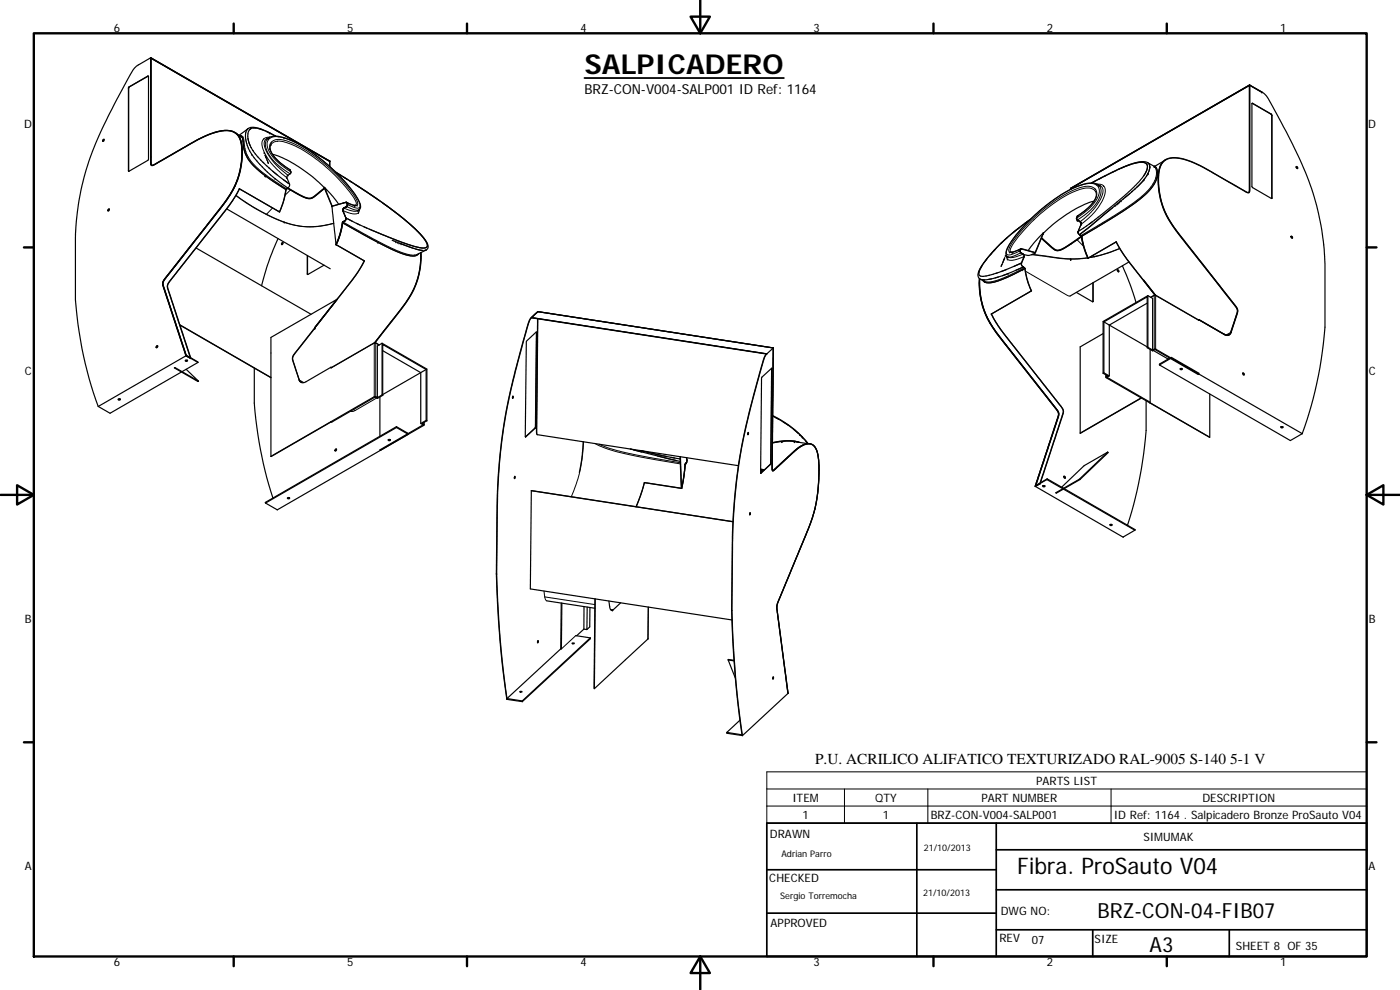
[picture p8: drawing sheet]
<svg xmlns="http://www.w3.org/2000/svg" width="420mm" height="297mm" viewBox="0 0 420 297" stroke-linecap="round" stroke-linejoin="round" font-family="sans-serif">
<g fill="none" stroke="#000" stroke-width=".36">
<path d="M45.3 17.3l-.1 31.5a.66 .66 0 0 0 .3 .9 .66 .66 0 0 0 .9-.3l12-6.9a20.7 20.7 0 0 1 10.4-3.2 4.6 4.6 0 0 1 3.7 5.1 25.6 25.6 0 0 1-6.9 18.7l-14.9 18.9a5.2 5.2 0 0 0-1.9 3.5l7 21.3M45.3 17.3v31.7a.59 .59 0 0 0 .4 .6 .59 .59 0 0 0 .7-.2l12-7a21.7 21.7 0 0 1 10-3.3 4.4 4.4 0 0 1 4.2 4.8 23.6 23.6 0 0 1-2.1 11.9M45.3 17.3l53.7 31M38.7 26.1l5.8-3.2v25l-5.9 3.5zM44.5 22.8l-5.7 3.3-.2 .4v24.9M70.4 39.7a5.3 5.3 0 0 1 2.3 5.1 25.9 25.9 0 0 1-6.9 18.3l-15 19a6.2 6.2 0 0 0-1.9 3.2l7 21.3 3.5 2.2M74.5 38.6l-2.8 2M74.5 38.6a4.8 4.8 0 0 0-.4 4.7l.9 2a24.6 24.6 0 0 0 4.5 5.6M74.5 38.6l.3-.2a6.2 6.2 0 0 1 4.8 .8l3.2 1.7M75.4 38.6l-.5 .3M76 38.4h.7M77.7 38.6l2.4 .9"/>
<path d="M78.8 39a4 4 0 0 0-3.7-.3l-.6 1.1v2.3M80 39.5l2.7 1.4M375 25.5v31.4l-.3 .9M375 25.5v31.5a.59 .59 0 0 1-.3 .7 .59 .59 0 0 1-.7-.1l-13-7.5-3.6-1.7-2.6-.8a5.6 5.6 0 0 0-6.1 1.4 10.2 10.2 0 0 0-1 6.6 26.2 26.2 0 0 0 6.7 15.4l16.9 21.6 .1 1-2 6.1M375 25.5l.1 31.5a.66 .66 0 0 1-.3 .8 .66 .66 0 0 1-.9-.2l-12.3-7.1a21.3 21.3 0 0 0-9.7-3.1 4.6 4.6 0 0 0-4.1 5.2 25.8 25.8 0 0 0 7 18.8l14.7 18.8a4.8 4.8 0 0 1 1.9 3.6l-1.1 3.5a6.6 6.6 0 0 1-1.5 3.3l-1.3-.1-7.7-4.5M375 25.5l3.9 2.2 .9 .8a176.9 176.9 0 0 1 13.8 28 81.3 81.3 0 0 1 4 28.3v4.5a90.6 90.6 0 0 1-1.1 18.7 114.1 114.1 0 0 1-5.7 22.1M375 25.5l3.7 2.2-3.7-2.1M375 25.5l-53.7 31M375 25.5h.1M375 25.6l-53.7 31M375 25.5v.1M375.7 31l5.8 3.2 .2 .4v25l-6-3.6z"/>
<path d="M375.7 31l5.9 3.5v25.1M30.9 41.9l.1-.1a.25 .25 0 0 1 .3 .2 .25 .25 0 0 1-.2 .3 .25 .25 0 0 1-.3-.2zM31.3 41.8l-.4 .6M70.5 55.8a22.8 22.8 0 0 0 1.6-14 4.3 4.3 0 0 0-5.3-2.6 39.7 39.7 0 0 0-12.9 5.8l-6.2 3.5a3.4 3.4 0 0 1-2.3 1l-.1-.5v-31.7l-4.4 2.6-1.4 1.8a159.5 159.5 0 0 0-13.7 29.4 78.8 78.8 0 0 0-3.2 22.1v16.8a115.2 115.2 0 0 0 6.9 32l3.5 2 26.4-15.2M70.5 55.8l-1.5 2.7-2.2 3.2-16 20.3a5 5 0 0 0-1.9 3.6l7 21.1 3.5 2.1M70.5 55.8l-1.5 2.7-2.2 3.2-16.2 20.6a4.5 4.5 0 0 0-1.7 3.2l7 21.2M71.2 40.2l1.2 .7M71.9 56.7l12 6.9 1.4-3.9 .6-2.8M71.9 56.7l12 6.9M71.9 56.7l-3.1 5-16.6 21.2a5 5 0 0 0-1.9 3.4l7 21.2M71.9 56.7l-1.6 2.6-2.4 3.4-15.7 20.1a4.9 4.9 0 0 0-1.9 3.7l6.8 20.8M72.4 40.9l-.4-.2a1.82 1.82 0 0 1 1 2l.5 2.9a12.8 12.8 0 0 0 5.2 6.4l7.2 4.9"/>
<path d="M74.4 41.6l.9 2.6M74.7 42.6l.4 1.1M75.3 44.2l.6 1M75.4 44.3h.1M75.9 45.1v.1M75.9 45.2l1.3 1.7 1.9 2M78.9 48.7l1.1 1.1M79.3 45.9l.1 .2M79.5 50.9l2.7 2.4 4.2 3.1-.5 .5M79.6 46.6l.2 .5M79.8 47.1l.2 .5zM80 49.7l1 .9"/>
<path d="M80.1 47.8v.1M80.1 41.6a7.2 7.2 0 0 1 7 .4 49.7 49.7 0 0 1 20.6 18.3l.5 1.2a1.34 1.34 0 0 1-.8 1.7M80.1 48l.1 .2M80.3 48.4l.2 .6M80.6 50.3l6.3 4.9M81.3 43.4a3.4 3.4 0 0 0 1.2 3.8l1.2 1.3 3.4 2.5 .2 .9-1 .7-.2 .5 .8 2.1M81.8 46.3a38.8 38.8 0 0 1 15.5 10M81.8 51.4l1.4 1.1M83.4 41h.3M85 53.9l1.6 1.2M85.8 56.8a22.2 22.2 0 0 1-1.9 6.8M86.3 56.5l3.5 2a4.2 4.2 0 0 0 4.1 .9l3.5-2.9"/>
<path d="M86.9 55.2l-.1 .7-.5 .6 3.7 2.1a3.6 3.6 0 0 0 4.5 .3l2.9-2.4M97.3 56.3l2.3 5.6M97.3 56.4l-1.4 1.1a4.6 4.6 0 0 1-3.3 2l-2.5-1-3.7-2.1M97.4 56.2l-.1 .1M98.9 48.3h.1M98.9 48.3l.1 1.7M99 48.4l-53.7-31v31l.2 1.2M100.7 51.6a137.2 137.2 0 0 1 25.1 18.3l1.5 1.7 1 1.7a1.3 1.3 0 0 1-.4 1.7M100.9 51.7l1.3 .9M102.2 52.6l7.7 4.9 6.8 4.8a47.2 47.2 0 0 1 11.2 10.2l.1 .3a1.02 1.02 0 0 1 .1 1.4 1.02 1.02 0 0 1-1.3 .2l-2.6-.5-2.9-1-10.5-4.2M103.2 53.2l1.1 .7M105 54.3l.5 .4"/>
<path d="M106.8 55.5l7.2 4.8M321.3 56.5v.3M321.3 56.6h.1M321.3 56.6v.2M326.6 55.1h.1M328.6 54.4l-1 .5M328.8 57.4a3.5 3.5 0 0 1-1.3 4l-2.2 2-1.9 1.4M330.1 55.7a7 7 0 0 0-6.6 .2 49.5 49.5 0 0 0-21.3 18.7l-.3 .9a1.31 1.31 0 0 0 .6 1.6M330.6 53.3l-.9 .5M331.9 52.6l-.6 .4M333.2 52l-5.2 2.7M334.3 51.5l-.6 .3"/>
<path d="M335.1 51.1l-.4 .2M336 50.7l-2.8 1.3M336.5 50.4a11.7 11.7 0 0 1 6.7-1.7 1.57 1.57 0 0 1 .8 2.7l-.8 1.4-1.4 1.8-4.6 4.3-9 7.4-4.7 3.2M337.3 59.6l-.3 .2M339.1 58l-1.5 1.3M339.5 49.3l-3.8 1.5M339.9 57.3l-.3 .3M339.9 49.2l1-.3a2.75 2.75 0 0 1 3.3 .5 3.8 3.8 0 0 1-1 3.3M340.7 56.6l-.3 .3M341.1 56.3l-17.1 14.1M343.2 54.1l-2.1 2.2M343.5 53.7l-2.5 2.6"/>
<path d="M344.2 52.6l-.2 .4M344.4 48.8a8.4 8.4 0 0 0-6.3 .9l-10.5 5.2M344.4 48.8l.3 .3M344.4 48.8l2 1.1M344.6 51.8l-.1 .4M344.7 49l.3 1.2M344.9 51.2l-.1 .3M344.9 49.4l.1 .2M345 50.7l-.1 .2M345 49.8v.1M345 50.1a6.4 6.4 0 0 1-1.6 3.7M345 50.3v.2"/>
<path d="M346.4 49.9a2.83 2.83 0 0 1 .9 2.9l-.2 .8a10.2 10.2 0 0 1-3 4.4l-2.7 2.3-4.2 2.9-12.6 7.7M346.4 49.9h.1M349.1 48.4l-2.5 1.5M349.9 47.9a5.5 5.5 0 0 0-2.3 5.1 25.2 25.2 0 0 0 6.3 17.5l17.4 22.2v1l-2 6.1M389 50l.3 .2v.4M389.1 50l.3 .2 .1 .3a.36 .36 0 0 1-.5-.1 .36 .36 0 0 1 .1-.4zM32.4 62.9l.4-.1a.29 .29 0 0 1 0 .4 .29 .29 0 0 1-.4-.1zM32.8 62.7l-.3 .3v.3M58.8 74.4l34.6 19.9M68 62.7l31.1 17.9M83.4 71.6l-2.4 6-2.5 8.1M84.6 72.9l.2-.1a.29 .29 0 0 1 .1 .4 .29 .29 0 0 1-.4 0z"/>
<path d="M84.9 72.8l-.3 .2v.4M92.2 76.6l.1 5.8 4.9-2.8M92.3 76.7v5.7M99.6 62h.1M99.6 61.9v.1M99.7 61.8v.1M99.7 61.8l-.1 .1M100.8 73.4h.1M100.9 73.4l8.5 4.9-1.9 3.3-1.6 2.1-11.4 14.6M100.9 73.4l8.4 4.9M100.9 73.4h.1M101.6 61.3l-1.7-2.3-2.5-2.8 2.3 5.6"/>
<path d="M102.8 66.8l-.8 3.6-1.1 3M102.8 66.8l-.6 2.8-1.3 3.8M102.9 63v.1M102.9 66.8l10.3 5.8 5.7 2.8a9.7 9.7 0 0 0 5.8 1.3l1-.6M102.9 63.2l.9 2.2M102.9 66.8l-.8 3.6-1.2 3M102.9 62.8v.1M102.9 66.6l-.1 .2M103 62.7l-.1 .1M103.4 66.3l-.5 .3M103.4 66.3l-.6 .4a22.1 22.1 0 0 1-2 6.7M103.4 66.3l.4-.4v-.5l6 2.9 10.4 4.2"/>
<path d="M103.5 66.4l-.6 .4M103.5 66.3v.1M103.8 65.4v.4l-.4 .5M103.9 60.7l.1 .1M103.9 60.7l-4.3 1.2 1.3 11.5M103.9 60.7l-4.3 1.2M104 60.7l2.6 .9M104 62l-1 .6-.1 .6M104 60.8l.3 .5M104 60.8l.2 .6M104.1 60.8l.3 .6-.1 .4-1.3 1.1M104.2 61.4l-.1 .4-1.2 1"/>
<path d="M104.3 61.3l-.1 .1M104.3 61.3l-.3 .7M104.4 65.7l1.4 .7M106.2 61.6h.1M107 67l1 .5M109.3 68.1l.8 .4M109.3 78.3l-1.8 3.2-1.6 2.2-11.5 14.6 6.7-8.5-19.8 11.4v35.7M109.3 78.3h.1M114.8 60.9a54.7 54.7 0 0 1 13 11.5l.2 .4a1.01 1.01 0 0 1 .1 1.3 1.01 1.01 0 0 1-1.3 .3l-2.5-.5-3.9-1.3M117.7 72.1a45.6 45.6 0 0 0 9.3 3.1M120.1 73l4 1.5M124.7 74.7l2.1 .5"/>
<path d="M126.3 75.8a24.8 24.8 0 0 1-6.3 17.4l-7.5 9.6M126.4 75.7a24.7 24.7 0 0 1-6.2 17.5l-7.6 9.6M127.5 75.1l-.3 .1M127.8 75h.1M127.8 75l-.3 .1M127.9 75l-2.7 1.3M294.7 79.7l-.5 1M298.7 74.8l-3.4 4-1.5 2.9M300.8 79.2l-.4 .7M300.8 72.7l-2.6 2.7M300.9 78.8v.2M301 78.6v.1"/>
<path d="M301.3 77.9l-.2 .5zM301.5 77.4l-.2 .5M301.8 76.7l-.1 .2M305.8 68.4l-1.8 1.4M306.1 75.2v.1M306.1 75.2l.1 .5 .8 .5 .3 .6-.8 2.2M306.1 75.3l.2 .4 .8 .5 .3 .6-.8 2.2M306.2 79.1l-1.9 .8M306.3 74.7l-.2 .5M306.3 74.7h.1M306.3 74.7l4.5 1.1M306.4 74.7l-.3 .6"/>
<path d="M306.4 74.7l4.4 1.2-1.9 .7-1.7-.2M306.4 74.6l-2.2 .9-.7 .1M306.5 79h.1M306.6 79v.4l.5 .7M308 66.7l1-.7-5.2 4-3.5 3.1M309.2 65.8a52.3 52.3 0 0 0-15.2 15.1l-.2 .3a1.71 1.71 0 0 0-.1 2.1 1.71 1.71 0 0 0 1.9 .7l1.6-.3a42 42 0 0 0 9.9-3.6M310.7 75.7l.1 .1M310.8 75.8v.1M312.5 71.5l2.8 2.5a2.88 2.88 0 0 0 4.5 .2l4.8-3.2-4.1 2.8a4.3 4.3 0 0 1-3.8 1.3l-4.2-3.6M313.1 69.9l-2.5 5.8M313.1 69.9v.1M313.1 69.9l-2.7 2.9-1.8 2.4"/>
<path d="M313.1 70l-2.3 5.8M321.3 73.2v.1M321.3 73.1v.1M323.1 65.5v.1M323.4 64.8l-.2 1 1.3 1.1M323.4 64.8l-.3 .9 1 .8M323.5 69.5l.1 .5 .3 .4M323.9 70.4l.5 .3M324 70.4l.5 .3a.95 .95 0 0 1-.9 .8l-3 2.1a4.4 4.4 0 0 1-3.9 1.3l-4.1-3.6M324.1 66.5h.1M324.2 66.5l.3 .7-1 2.3M324.4 70.7h.1"/>
<path d="M324.5 70.7l.1 .2M324.5 67.1v.1M324.6 70.9l.5 2.8M324.6 70.9l.6 3.3 1.3 3.3M324.6 70.9l.6 3 1.4 3.5M326.5 77.5l8.5-4.9 1.4 2.6 1.8 2.6 8.4 10.7M326.6 77.5h-.1M326.6 77.4l-.1 .1M326.6 77.4v.1M327.9 66.5l-1 .7M328.3 60.4a39.1 39.1 0 0 0-15.2 9.6M329 76.8v.1"/>
<path d="M333.9 62.3l-9.9 8.1M334.8 61.6l-.4 .3M335 72.6l-8.4 4.8M335 72.6l3.2 5.1 8.6 10.8M335 72.6h.1M335.6 60.9l-.4 .3M336.5 60.2l-.5 .4M336.9 79.8l2.4 6 1.6 5M338.8 78.6l-17.6 10.2M387.4 70.9h.2a.29 .29 0 0 1 .3 .2 .29 .29 0 0 1-.2 .3zM387.5 70.9l.3 .3v.3M54 97.5l27.3 15.8-27.3-15.7"/>
<path d="M94.6 98.3l-4.7 5.9a7.1 7.1 0 0 0-2.1 3.6l2 6.2M94.6 98.3l-6.7 8.7v1.2l1.9 5.9M101.1 89.9l-6.5 8.4M159.6 95.4l70.4 10.8M160.9 99.6l.1 .2M161 99.8l-.3 28.2-.1 .4-2.9 2.7M161.3 95.6l-.3 32.5v1.9l.2 .4M161.4 93.5l70.6 10.9M161.4 93.5l-2 1.8-.5 .8-2.2 7.3a175.7 175.7 0 0 0-7.6 53.6l-.1 15.2M161.4 93.5l70.7 10.9M161.4 93.5h.1M161.4 93.5l-1.9 1.8 70.6 10.9-.8 1.1-1.8 6.2a172.1 172.1 0 0 0-7.7 50.5l-.2 19.1"/>
<path d="M161.4 93.5l-2 1.9-.5 .8-2.1 7.3a176.3 176.3 0 0 0-7.6 53.5l-.1 15.2M294.1 80.9l-.1 .3a1.14 1.14 0 0 0 0 1.5 1.14 1.14 0 0 0 1.5 .2l.5-.1M294.3 83.8l1.2 .6M294.7 83.9l.9 .1M296.1 95l1 2 2.2 3.3 16.5 20.9a5.3 5.3 0 0 1 1.9 3.4l-7 21.3 3.5-2M296.1 95l1 2.1 2.1 3 16.6 21.2a4.9 4.9 0 0 1 1.8 3.4l-6.9 21.2M296.1 95a23.6 23.6 0 0 1-2.2-11.4 26.9 26.9 0 0 0 7.4 19.1l14.7 18.7a5.5 5.5 0 0 1 1.7 3l-6.9 21.3 3.5-2M296.9 82.6l-1 .2M297.5 94.2l2.7 4.6 17 21.7a5 5 0 0 1 1.9 3.3l-7 21.3M297.5 94.2h.1M297.5 94.2l2.1 3.6 1.4 1.9 16.3 20.8a4.4 4.4 0 0 1 1.8 3.6l-6.8 20.7M297.6 83.7l-1 .1"/>
<path d="M298.1 82.3l-1.4 .4M299.3 81.9l-1.3 .4M299.6 83.1l-1 .3M302.1 80.8l-1.7 .7M302.5 82.1l-1.7 .6M307.1 80.1l.5 .4a24.8 24.8 0 0 0 2 6.8M307.1 80.1l-.5-.5-.1-.7-7.6 3.1M307.6 80.6l-5.9 2.8a9.4 9.4 0 0 1-6 1.3l-.8-.6M307.6 80.6l-.5-.5-2.2 1M307.6 80.6l.6 3.2 1.3 3.5-12 6.9M309.5 87.3h.1M309.6 87.3l-12.1 6.9"/>
<path d="M328 84.9v5.7M328.1 84.8l-.1 5.8-5-2.9M331.3 96.6l13 7.5M335.4 81l.3 .3v.3M335.4 80.9l.4 .5a.32 .32 0 0 1-.4 0 .32 .32 0 0 1 0-.5zM344.3 91l-11.4 6.5v15.3l-.7 .4 13 7.5M344.5 88.7l-13.4 7.8v15.5M344.5 88.7v15.5M344.5 88.7l1.4 .8v15.5M346.8 88.5l12.9 7.5M346.8 88.5l-1.5 .7M359.7 96l.1 .2"/>
<path d="M359.8 95.9l7.6 4.4M359.8 96h.1M359.8 95.9v.1M359.8 95.9l-.1 .1M369.4 99.7l-1.4 .8M369.4 99.7a1.23 1.23 0 0 1-1.9 .6h-.1M369.4 99.7a1.25 1.25 0 0 1-2 .6M35.5 119.7h.6M47 103.8l.2-.1a.3 .3 0 0 1 .1 .4 .3 .3 0 0 1-.4 .1zM47 103.9l.3 .2M47.3 103.8l-.3 .1v.4M52.3 110.4l.2-.1 7.1 4.1-.2 .1z"/>
<path d="M55.7 108.1h.5M55.8 106.8l1.5 .7M55.9 110.8l3.7 3.6M55.9 106.7l1.4 .8M55.9 106.7l-26.4 15.3M55.9 106.7l-.1 .1M76.3 110.4a84.5 84.5 0 0 0 .8 17.6 114.9 114.9 0 0 0 4.8 21.4M89.8 114.1l1.4 .7M99.3 110.2l-7.5 4.4a1.25 1.25 0 0 1-2-.6M99.5 110.3h-.2M113.8 103.5l-1.3-.7-13.2 7.6M114 119.1v11.8"/>
<path d="M114.7 103v15.5M114.7 118.5l.2 .1M114.7 103l13.4 7.7v15.6M114.7 103l-1.4 .8v15.5l-1-.3-31 17.9M114.7 118.5l-1.4 .8M114.9 118.6l-1.6 .9-.8-.4-31.2 17.8M114.9 105.2l11.4 6.6v15.3l.7 .4-13 7.5 .2 .1M114.9 118.6v-15.2l13 7.5v15.2l.2 .2M127.9 110.9l-13 7.5M153.9 118.9l-.1 .6M153.9 118.9v.6zM158.1 102.3l2.9-2.7-.2 28.6-3.1 2.9z"/>
<path d="M231.5 110.5l-.3 28.8M231.6 110.5l-3.1 3-.1 28.5M231.6 110.5l-.2 28.4-.1 .4-3 2.7M232 104.4h.1M232 104.4l-.3 36.1a.58 .58 0 0 0 .3 .8l6.5-5.9a6.3 6.3 0 0 1 4.9-2.1 4.9 4.9 0 0 1 2.2 4.5 48 48 0 0 1-5.1 25.7l-6.5 15.9a7.5 7.5 0 0 0-.5 6l3 22.7M232.1 104.4l-.4 33.1 .2 3.7 .3-.1 6.3-5.8a6.2 6.2 0 0 1 4.9-2.1 5.1 5.1 0 0 1 2.3 4.6 52.4 52.4 0 0 1-1.1 14.9M232.1 104.4h-.1M331.1 100.1l-6.9 4v25.9M331.1 112l1.4 .8-.5 .3v.2l31 17.9 .1-13M331.3 111.9l-.2 .1M331.3 111.9l1.6 .9M331.9 112.5v.7"/>
<path d="M342.5 119.4l-18.3 10.6M342.6 119.4l-18.4 10.6M344.3 104.3l1.6 1 .7-.4 13 7.5 .2-.2M344.5 104.2l-.2 .1v-15.2l-13 7.5v15.3M344.5 104.2l1.4 .8M345.2 104.8v15.9l-.2 .1 18.1 10.4M345.9 105l.9-.2 44 25.3M346.1 105.2l4.5 2.5M348 109.5l39.3 22.7 3.5-2.1M348 109.5l3.5-2.1v-.2l8.3 4.8M351.1 107.4l-3.1 1.8v.3M354.2 110.7a.32 .32 0 0 1 .4-.2 .32 .32 0 0 1 .2 .4h-.5z"/>
<path d="M354.2 110.6h.6M373 111.9l.2 .2 .1 .4M100.7 134.8h.3a.31 .31 0 0 1-.1 .4 .31 .31 0 0 1-.4-.1zM101 134.7l-.3 .2-.1 .4M116.5 132l.1-.1a.29 .29 0 0 1 .4-.1 .29 .29 0 0 1 .1 .4h-.5zM116.6 131.9h.5M119 128.3l-39.3 22.6M119 128.3l3.5 2M119 128l-39.4 22.7 .1 .2M119 128v.3M119 128l3.3 1.9M127.3 126.7v.8"/>
<path d="M127.9 126.1l-1.6 1M128.1 126.3l-1.4 .8 .5 .3v.2l-44 25.4-3.5-2.1M161.3 130.4l60.3 9.3M175 132.6a47.3 47.3 0 0 1-1.1 9.2M189.5 134.8l-.3-.1 3.4 .9M190.1 135l14.1 3.5M197.3 136.8l5.7 1.4M198.3 136.6l-5.9-1.4 11.7 2.5h-.2M199.1 136.8l.9 .1M201.3 137.2l1.2 .2M204.1 137l.4 9.4M204.2 137.1l.4 9.5"/>
<path d="M206 138.8l-.4 .5-.3 3.1-.7 4.1M206 138.8l.2-.6-.1-.9 .1 .9-.6 1.1-.3 3.3-.7 3.9M206 138.8l-.4 .5-1.1 7.2M224.5 129.8l.2 .2-.2 .4zM224.5 129.8l-.1 .6M231.9 124.8l3.9 2.3M231.9 124.7a30.6 30.6 0 0 1 10.6 8.4M232.7 125.2l1.1 .6M235.2 126.7l2.7 1.9 2.9 2.6M238.1 128.8l1.5 1.2M238.4 132.4l1.3 .3M238.4 132.5l3.9 .6"/>
<path d="M239.8 132.7l-1.9-.4h-2l-4.1 .6M240.7 131.1l1.7 2-.6-.8M243.1 133.1a8 8 0 0 0-5.8 3.2l-5.4 4.9M332.4 135.7l-8.5 8.1M332.4 135.7l-7 4-6.8 6.5M332.4 135.7l.2 .1-8.5 8.1M344 120.2a86.1 86.1 0 0 1-1.1 18.2 116.4 116.4 0 0 1-4.5 19.2M384.5 128.1h.5M384.5 128h.5a.27 .27 0 0 1-.3 .4 .27 .27 0 0 1-.2-.4zM86.3 149.4a.29 .29 0 0 1 .4-.2 .29 .29 0 0 1 .2 .4h-.6zM86.3 149.4h.6M154.5 142.9l-.1 .7"/>
<path d="M154.5 142.9l-.1 .7zM159.5 147.2l60.5 9.3M159.5 147.2l-.3 29.5 60.5 9.3M159.5 147.2h.1M193.4 144.8l11.1 1.7M193.4 144.8l-1.1 3.7-1.4 3.5M193.4 144.8h.1M204.5 146.5l.1 .1M204.5 146.5h.1M204.5 146.5l-11.1-1.7-2.4 7.2M225 153.9l.2 .1-.2 .5zM225.1 153.8l-.1 .7"/>
<path d="M228.3 140.8l1.1 .1M228.4 140.8l.1 .3h.7h-.3M228.5 141.1l-.1 .8M244.6 152.7l-1.7 5.2-9 21.7a7.6 7.6 0 0 0-.4 5.7l3 22.7M244.6 152.7l-2.1 6.3-8.6 20.6a7.2 7.2 0 0 0-.4 5.6l3 22.8M244.6 152.7a45 45 0 0 0 .6-17.2 2.77 2.77 0 0 0-1.8-2.3 2.77 2.77 0 0 0-2.8 .6l-2.1 1.5-6.3 5.8-.3 .1 .2-36.8-2.2 2-.4 .7-2.2 7.6a173.4 173.4 0 0 0-7.5 49.3l-.1 19.1M310.8 146l26.2 15.2 3.6-2.1M312.1 145.1l-1.4 .8M312.1 145.1v.1M312.1 145.2l-1.4 .7M312.1 145.2h.1M313 145.8h.6"/>
<path d="M313 145.7a.29 .29 0 0 1 .4-.1 .29 .29 0 0 1 .1 .4 .29 .29 0 0 1-.4 .1 .29 .29 0 0 1-.1-.4zM314.2 143.9l26.4 15.2M314.3 143.7l4.8 2.8M314.3 143.7l-.1 .2M319.3 142.9h.1a.31 .31 0 0 1 .3 .2 .31 .31 0 0 1-.2 .4zM319.3 142.9l.3 .2v.4M319.4 146.6l21.3 12.3-.1 .2M323.9 143.8l-7 4 .1 .2 7.1-4.1M323.9 143.8l.2 .1M333.1 157.4a.31 .31 0 0 1 .4-.1 .31 .31 0 0 1 .2 .3h-.5zM333.2 157.4h.5M149 172.2h.1"/>
<path d="M149 172.2l1 19.6 .8 7.9 1.4 10.1M149.1 172.2l1 19.5 2.1 17.9M178.6 179.7l-.2 26.9M178.6 179.7l-.2 26.9 16.1-14.9M161.4 192.2v.6M161.4 192.2v.7zM164.1 180.3l14.4 2.2M168.4 180.9l-.1 13.8-16.1 14.9M168.6 181l-.1 13.7M171.7 193h.7l-.5 .2zM172.8 190.7l4.4 .7M175.2 188.8l-2.2 2"/>
<path d="M175.3 182l-.1 6.8M176.2 182.1l-.1 6.8-.9-.1M177 182.3v5.8l-.9 .8M177.2 191.4l-20.5 18.9M177.2 191.4v.3l-20.5 18.8M182.7 180.3l.3 2.1 .5 .8 .5-.2 2.3-2.1M194.5 191.7h.1M194.6 182.2l-.1 9.5M218.5 198l1.8 .3M218.5 198l2.2 5.5M218.5 198l.1-.1 1.7 .2M219.6 183.1h.1"/>
<path d="M219.6 183.1l1 19.4 2.1 18.2M219.7 183.1l1 19.6 .8 7.9 1.3 10.1M152.2 209.6v.2M152.2 209.6l4.5 .7M152.2 209.8l4.5 .7M156 207.5l.7 .1zM156.7 210.3v.2M218.1 219.8l.1 .2 4.5 .7M218.1 219.8l4.6 .7M222.1 216.1l-4 3.7M232 203.1v.6M232 203.1v.7z"/>
<path d="M236.4 208.1h.1M236.5 208v.1M236.5 208l-13.7 12.7M222.7 220.7h.1"/>
<circle cx="35.7" cy="119.8" r=".29"/>
<circle cx="55.9" cy="108.2" r=".3"/>
<circle cx="373.1" cy="112.3" r=".31"/>
</g>
<g fill="none" stroke="#000" stroke-width=".3">
<path d="M45.3 17.4h.1M45.3 17.5l53.6 30.9M38.5 26.4l.1 .1M38.8 26.1h.1M44.3 22.8l.1 .1M75.2 38.6l-.1 .1M75.4 38.6h-.2M76.5 38.4h.2M77.6 38.6h.1M80.1 39.5l.9 .5M81 40h.2M81 40h.1"/>
<path d="M375 25.7l-53.6 30.9v.2M376 31h-.1M381.5 34.2v.1M381.7 34.6h.1M38.5 51.3h.1M70.5 55.8v.1M70.8 58.7l3.2 2.2 5.9 3.5M70.9 58.6l4.7 3.2 4.4 2.5M72 40.7a1.43 1.43 0 0 1 1.2 1.8l.2 1.7a14.1 14.1 0 0 0 6.6 8.4l6 4.1M72.3 40.8h-.2M72.4 40.9l.3 .5 .7 4.2a11.3 11.3 0 0 0 4.2 5.6l4.1 3.1 4.2 2.6M72.9 41h.1"/>
<path d="M75.6 46.3h.1M79.2 41.7h.1M80.1 41.6a2.15 2.15 0 0 0-.5 3 19.7 19.7 0 0 0 6.8 8M80.5 41.4h.1M80.9 41.2a3 3 0 0 0-.6 4.4l.8 1.4a20.3 20.3 0 0 0 5.9 5.2M80.9 41.2a2.07 2.07 0 0 0-2.1 .8 2.07 2.07 0 0 0 0 2.3 19.7 19.7 0 0 0 7.3 9M81 44.9h.1M81.3 43.4a4.2 4.2 0 0 1 5-.5 45 45 0 0 1 16.8 12.5 15.3 15.3 0 0 1 3.8 5.6l-.3 .6M81.4 42.7h.1M82.5 53.6h.1M82.6 40.8l.1 .1M85.2 41.4h.1"/>
<path d="M86.4 52.6h.1M87.1 51a14.7 14.7 0 0 1-5.5-4.9l-.6-1.3a2.32 2.32 0 0 1 2.9-3 23.8 23.8 0 0 1 11.3 5.7 40.1 40.1 0 0 1 12 12.9l.1 .2a.75 .75 0 0 1-.5 1.1l-1.1-.2-1.7-.7M87.1 56.9l-1.5 1.7M87.3 51.6a17.7 17.7 0 0 1-6-5.3l-1-2.1a2.42 2.42 0 0 1 .5-2.5 2.42 2.42 0 0 1 2.5-.7 29.9 29.9 0 0 1 13.8 7.4l3.4 3 3.5 3.7 2.5 3.2 1.5 2.7a.9 .9 0 0 1 0 1 .9 .9 0 0 1-.8 .5l-2.9-1.2M97.3 56.3h.1M321.3 56.6h.1M324.8 55.4h.1M328 54.7l-.4 .2M328.6 56.7l.2 .2M328.8 57.4a3.8 3.8 0 0 0-4.6-.6 44.6 44.6 0 0 0-17.9 13.5 10.5 10.5 0 0 0-3.1 5.1l.3 .2M329.2 55.2a2.99 2.99 0 0 1 .6 4.5l-.8 1.4a19.4 19.4 0 0 1-5.6 4.9M329.3 55.3a2.05 2.05 0 0 1 2.1 .7 2.05 2.05 0 0 1 .2 2.3 19.1 19.1 0 0 1-7.1 9"/>
<path d="M329.7 55.5h.1M330.1 55.7l.1 .1a2.41 2.41 0 0 1 .4 3.3 19.1 19.1 0 0 1-6.4 7.4M331.1 55.7h.1M343.2 54h.1M343.4 53.8h.1M344.5 52.2h.1M344.5 52.1h.1M344.5 52h.1M345 49.9h.1M345 50h.1M345 50.2h.1M346.4 49.9l.5 .8 .2 1.2a10.6 10.6 0 0 1-4.8 7.3l-6.2 4.4-11.6 7.1"/>
<path d="M346.4 50h.1M346.9 50.1l.5 1.3-.2 2.1a11.8 11.8 0 0 1-4.8 6.1l-1.9 1.4a190.3 190.3 0 0 1-15.8 9.9M347.3 53.1h.1M347.3 52.9h.1M381.7 59.4v.1M79.9 64.4a25.1 25.1 0 0 0 17.3 3.3l3-.6M80 64.3l-.1 .1M80 64.3l4.2 1.9 3.7 1.2a22 22 0 0 0 11-.1l1.3-.3M81.8 62.4l-1.8 1.9M102.8 66.8h.1M102.8 66.8h-.1M102.9 66.9l8.3 4.7a41.4 41.4 0 0 0 12 5.2h1.3l.7-.2"/>
<path d="M102.9 66.6v.2M102.9 66.6l12.2 6.7 3.7 1.7 2.9 1.1a4.9 4.9 0 0 0 3.5 .2M102.9 66.5v.1M103.2 62.5l-.2 .4M103.2 62.4h.1M103.2 62.5a5.7 5.7 0 0 0 4.2 .7M103.2 62.4v.1M103.8 65.9l-.4 .4M103.8 65.9h.1M103.8 65.4h.1M103.8 65.4v.5M103.8 65.5h.1"/>
<path d="M103.9 65.6l-.1 .1M103.9 60.7l-1 .3M103.9 60.7h.1M104 60.7v.1M104 62l-.8 .5M104 62l2.5 1 .8 .1 .5-.2M104 62h.1M104 61.8v.2M104 60.8h.1M104.6 61h.1M107.2 61.6h.1M107.6 63.8h.1"/>
<path d="M107.6 63h.1M107.8 62.9a1.61 1.61 0 0 1-2.5 1.2l-2.4-.9 .7 1.8M107.9 62.3h.1M113.4 72.7h.1M118.8 72.5h.1M119.2 72.7h.1M119.7 72.9h.1M120.4 73.2h.1M126.2 75.8a25.8 25.8 0 0 1-7.1 18.5l-6.8 8.6h.5M296.1 77.7l-.8 1.1M298.7 74.8l-1.5 1.7M301.6 71.9l-1.3 1.2"/>
<path d="M302.1 76.7a1.63 1.63 0 0 0 2.5 1.3l2.8-.9M302.2 71.4l-.4 .4M302.2 76.3h.1M302.3 77.7h.1M302.9 75.6h.1M305.7 75h-.1M305.8 68.4l-.5 .4M306.1 75.5h.1M306.4 75.8l-2.9 1.3-1.2-.1M306.4 75.8h.1M306.5 78.9h.1M306.5 74.6l-.1 .1"/>
<path d="M306.5 78.9v.1M307 76.2h.1M307 76.2l-2.8 1-1 .1-.7-.2M308 66.7l-.3 .3M309.6 76.4l3 .4a40.7 40.7 0 0 0 13.8 .6M309.8 76.3a75.7 75.7 0 0 0 12.9 1.3l3.7-.3M313.1 70h.1M321.4 77.7h.1M321.4 73v.2M323.1 65.4a15.3 15.3 0 0 0 6.4-6.3l.4-1a2.45 2.45 0 0 0-3-3.1 29.8 29.8 0 0 0-13.8 7.4l-3.9 3.4-3.1 3.3-2.7 3.6-1.3 2.5a.85 .85 0 0 0 0 .9 .85 .85 0 0 0 .8 .4l3.2-1.3M323.1 65.4l.3 .6M323.1 65.4h.1"/>
<path d="M323.2 71.9l2 2M323.3 66l.8 .5M323.3 66h.1M323.3 64.9a13 13 0 0 0 5.7-5.7v-.2a2.36 2.36 0 0 0-.5-2.5 2.36 2.36 0 0 0-2.5-.6 28.7 28.7 0 0 0-13 7.1 39.7 39.7 0 0 0-9.9 11.1l-.3 .7a.65 .65 0 0 0 .4 .9l1.1-.1 2-.9M323.4 64.8l-.1 .1M323.4 64.8l-.3 .6M323.4 66l.8 .5M323.4 66h-.1M323.5 65.9h.1M323.5 69.5l.1 .4M323.6 70l.4 .4M324 70.4l.5 .3"/>
<path d="M324 70.4h.1M324 70.4h-.1M324.2 66.5l.2 .4M324.2 66.5l.3 .5M324.2 66.5h-.1M324.4 67.3l-.7 1.8M324.5 67.3h-.1M324.4 66.9h.1M324.5 70.7h.1M324.5 70.8h.1M324.5 70.6h.1M324.5 70.8v.1"/>
<path d="M324.6 70.7v.1M324.6 70.7l-.1 .1M324.6 67.2h.1M324.6 70.9h.1M324.7 70.8v.1M324.7 70.9l.7 3.3 1.2 3.2M326.6 77.4h.1M328 76.6l.3 .4-1.4 .3M328.4 77.1l-1.7 .3M334.8 61.6h.1M335.2 61.2h.1M335.6 60.9h.1"/>
<path d="M336 74.5l-7.6 2.6M336 60.6h.1M336 74.6l-3.6 1.4-4 1.1M336.5 60.2h.1M92.2 82.2l.1 .1M159.5 95.3l70.7 10.9M159.6 95.3v.1M161 99.8h.1M161.4 95.7l-.3 31.6v2.6l.2 .5M293.8 81.7l-.1 .3M294.1 83.7a25.6 25.6 0 0 0 6.8 18.4l15.5 19.7a3.2 3.2 0 0 1 1.3 3.3l-6.8 20.5M296.2 95h-.1"/>
<path d="M302.5 82.1h.1M306.9 80.9h.1M307.4 80.3l-4.1 2.1-4.3 1.8a5.5 5.5 0 0 1-3.5 .2M307.6 80.6h.1M307.6 80.6l-4.7 2.4-3.9 1.5-2.2 .4-1.3-.3M307.8 81.4l12.1 7 1.3 .4M328.1 90.4h-.1M346.4 88.7l-1 .5M346.4 88.7v16.1M346.5 88.5l-.1 .2M346.8 88.5l-.4 .2M359.8 96.2l-13-7.5v16.1"/>
<path d="M369.4 99.7l-.1 .1M55.9 106.6v.1M89.8 114v.1M89.8 114.1l.5 .6M89.9 114.2h.1M99.3 110.4l13-7.5v16.1M112.7 102.8l.1 .1M112.8 102.9v16.1M112.8 102.9l1 .6M113 119.4l-6.4 3.8-.6 .2h-.8M231.6 110.7h.1M332 112.5v.6"/>
<path d="M106.1 122.9l.5 .3M122.3 129.9v.3M127.2 126.8v.6M157.7 131.1h.1M160.6 128.4h.1M160.7 128l.1 .1M175.1 132.6a41.8 41.8 0 0 1-3.6 16.4M178.7 133.1l1.8 .9a86.4 86.4 0 0 0 18.8 4.4l4.9 .8M179.8 133.3l3.3 1.3 4.8 1.3 16.3 2.9M205.7 139.1h.1M205.7 139.1v.1M205.7 139.1l-.1 .3"/>
<path d="M206 138.8h.1M206 138.8l-.3 .3M206.1 138.5h.1M231.2 139.3h.1M231.3 138.9h.1M231.8 132.8l4.3-.6 2.1 .1 2 .5M234.9 132.5h.1M235.8 127.1l.7 .5M238.4 132.5h.1M238.4 132.5a19 19 0 0 0-6.6 .5M240 130.4h.1M240 130.4l.8 .8"/>
<path d="M240.8 131.2h.1M204.5 146.4v.1M204.5 146.5h.1M228.3 142h.1M310.8 145.7l-.1 .2M312.1 145.1l.1 .1M319.1 146.5l-.1 .1M163.3 177.3l.2 1.8M163.5 179.1l15 2.3M163.5 179.1l.2 .8 .4 .4M172.8 190.7l-4.5 4M183.2 182.9l.8 .1"/>
<path d="M183.8 183h.1M183.9 183l-.4 .2M194.6 182.2l-.1 9.5M230.1 231.6h180v15.4h-180zM230.1 236.7h180M253.4 236.7v10.3M278.5 236.7v10.3M333.4 236.7v10.3M230.1 241.9h180"/>
</g>
<g fill="#000">
<circle cx="378.7" cy="27.6" r=".18"/>
<circle cx="72.4" cy="40.9" r=".18"/>
<circle cx="79.5" cy="52.7" r=".18"/>
<circle cx="79.7" cy="52.8" r=".18"/>
<circle cx="80.1" cy="41.6" r=".18"/>
<circle cx="80.5" cy="41.4" r=".18"/>
<circle cx="80.9" cy="41.2" r=".18"/>
<circle cx="81" cy="44.5" r=".18"/>
<circle cx="81.3" cy="43.4" r=".18"/>
<circle cx="85.9" cy="56.6" r=".18"/>
<circle cx="86" cy="53.2" r=".18"/>
<circle cx="86.4" cy="56.4" r=".18"/>
<circle cx="86.9" cy="50.9" r=".18"/>
<circle cx="87.3" cy="51.6" r=".18"/>
<circle cx="329.2" cy="55.2" r=".18"/>
<circle cx="329.7" cy="55.6" r=".18"/>
<circle cx="330.1" cy="55.7" r=".18"/>
<circle cx="346.4" cy="49.9" r=".18"/>
<circle cx="346.4" cy="50" r=".18"/>
<circle cx="85.3" cy="66.6" r=".18"/>
<circle cx="102.9" cy="66.8" r=".18"/>
<circle cx="103" cy="63.2" r=".18"/>
<circle cx="103.4" cy="66.2" r=".18"/>
<circle cx="103.8" cy="65.4" r=".18"/>
<circle cx="104" cy="60.7" r=".18"/>
<circle cx="104" cy="62" r=".18"/>
<circle cx="104.1" cy="60.8" r=".18"/>
<circle cx="106.4" cy="61.7" r=".18"/>
<circle cx="106.6" cy="61.6" r=".18"/>
<circle cx="107.4" cy="63.2" r=".18"/>
<circle cx="107.5" cy="63" r=".18"/>
<circle cx="107.8" cy="62.9" r=".18"/>
<circle cx="108.1" cy="61.6" r=".18"/>
<circle cx="302.3" cy="77" r=".18"/>
<circle cx="302.5" cy="77.1" r=".18"/>
<circle cx="303.7" cy="75.7" r=".18"/>
<circle cx="303.9" cy="75.7" r=".18"/>
<circle cx="306.5" cy="78.9" r=".18"/>
<circle cx="306.6" cy="79" r=".18"/>
<circle cx="313.1" cy="70" r=".18"/>
<circle cx="321.3" cy="77.7" r=".18"/>
<circle cx="323.3" cy="66" r=".18"/>
<circle cx="323.4" cy="64.8" r=".18"/>
<circle cx="323.5" cy="64.7" r=".18"/>
<circle cx="324.5" cy="67.2" r=".18"/>
<circle cx="324.6" cy="70.9" r=".18"/>
<circle cx="94.4" cy="98.4" r=".18"/>
<circle cx="94.5" cy="98.4" r=".18"/>
<circle cx="295.5" cy="84.4" r=".18"/>
<circle cx="307.1" cy="80" r=".18"/>
<circle cx="206" cy="138.8" r=".18"/>
<circle cx="206.2" cy="138" r=".18"/>
<circle cx="234.5" cy="132.5" r=".18"/>
<circle cx="238.4" cy="132.5" r=".18"/>
</g>
<g fill="none" stroke="#000" stroke-width=".71">
<path d="M10.1 10h400.1v277h-400.1zM70.1 7.1v2.9M140.2 7.1v2.9M207.3 5h5.8l-2.9 5zM210.2 0v10M280.2 7.1v2.9M350.2 7.1v2.9M7.2 74.2h2.9M410.2 74.2h2.9M.2 148.5h9.9M5.1 145.6l5 2.9-5 2.9zM410.2 148.5l5-2.9v5.8z"/>
<path d="M410.2 148.5h9.9M7.2 222.7h2.9M410.2 222.7h2.9M70.1 287v2.9M140.2 287v2.9M210.2 287l2.9 5h-5.8zM210.2 287v10M280.2 287v2.9M350.2 287v2.9"/>
</g>
<path d="M230.1 247h180.1v40h-180.1zM275.2 247v40M299 255h111.2M299 247v40M230.1 274h68.9M230.1 261h68.9M299 279h111.2M299 267h111.2M327.9 279v8M368.9 279v8" fill="none" stroke="#000" stroke-width=".51"/>
<path d="M175.4 23.4h59.9" fill="none" stroke="#000" stroke-width=".53"/>
<text font-size="8.2" x="175.4" y="22.1">SALPICADERO</text>
<text font-size="6.9" x="305.3" y="262.2">Fibra. ProSauto V04</text>
<g font-size="6.3">
<text x="329.4" y="275.4">BRZ-CON-04-FIB07</text>
<text x="345" y="285.6">A3</text>
</g>
<text font-size="4.6" x="244.6" y="229.2">P.U. ACRILICO ALIFATICO TEXTURIZADO RAL-9005 S-140 5-1 V</text>
<text font-size="4.1" x="175.4" y="28.2">BRZ-CON-V004-SALP001 ID Ref: 1164</text>
<g font-size="3.5">
<text x="34.2" y="9.6">6</text>
<text x="104.2" y="9.6">5</text>
<text x="174.2" y="9.6">4</text>
<text x="244.2" y="9.6">3</text>
<text x="314.2" y="9.6">2</text>
<text x="384.2" y="9.6">1</text>
<text x="7.3" y="38.4">D</text>
<text x="410.6" y="38.4">D</text>
<text x="7.4" y="112.6">C</text>
<text x="410.8" y="112.6">C</text>
<text x="7.4" y="186.9">B</text>
<text x="410.8" y="186.9">B</text>
<text x="311" y="235.4">PARTS LIST</text>
<text x="237.8" y="240.5">ITEM</text>
<text x="240.8" y="245.7">1</text>
<text x="262.6" y="240.6">QTY</text>
<text x="265" y="245.7">1</text>
<text x="279.3" y="245.7">BRZ-CON-V004-SALP001</text>
<text x="294.5" y="240.5">PART NUMBER</text>
<text x="334.3" y="245.7">ID Ref: 1164 . Salpicadero Bronze ProSauto V04</text>
<text x="360.8" y="240.6">DESCRIPTION</text>
<text x="231.1" y="251.4">DRAWN</text>
<text x="343.2" y="252.3">SIMUMAK</text>
<text x="7.4" y="261.1">A</text>
<text x="410.8" y="261.1">A</text>
<text x="230.9" y="264.6">CHECKED</text>
<text x="300.3" y="274.5">DWG NO:</text>
<text x="231.3" y="278.2">APPROVED</text>
<text x="299.9" y="282.6">REV</text>
<text x="309.7" y="283.3">07</text>
<text x="328.5" y="283">SIZE</text>
<text x="370.9" y="285.1">SHEET 8 OF 35</text>
<text x="34.2" y="289.9">6</text>
<text x="104.2" y="289.9">5</text>
<text x="174.2" y="289.9">4</text>
<text x="244.2" y="289.9">3</text>
<text x="314.2" y="289.9">2</text>
<text x="384.2" y="289.9">1</text>
</g>
<g font-size="2.7">
<text x="234.5" y="257.1">Adrian Parro</text>
<text x="277.3" y="255.2">21/10/2013</text>
<text x="234.2" y="269.7">Sergio Torremocha</text>
<text x="277" y="268.7">21/10/2013</text>
</g>
</svg>
